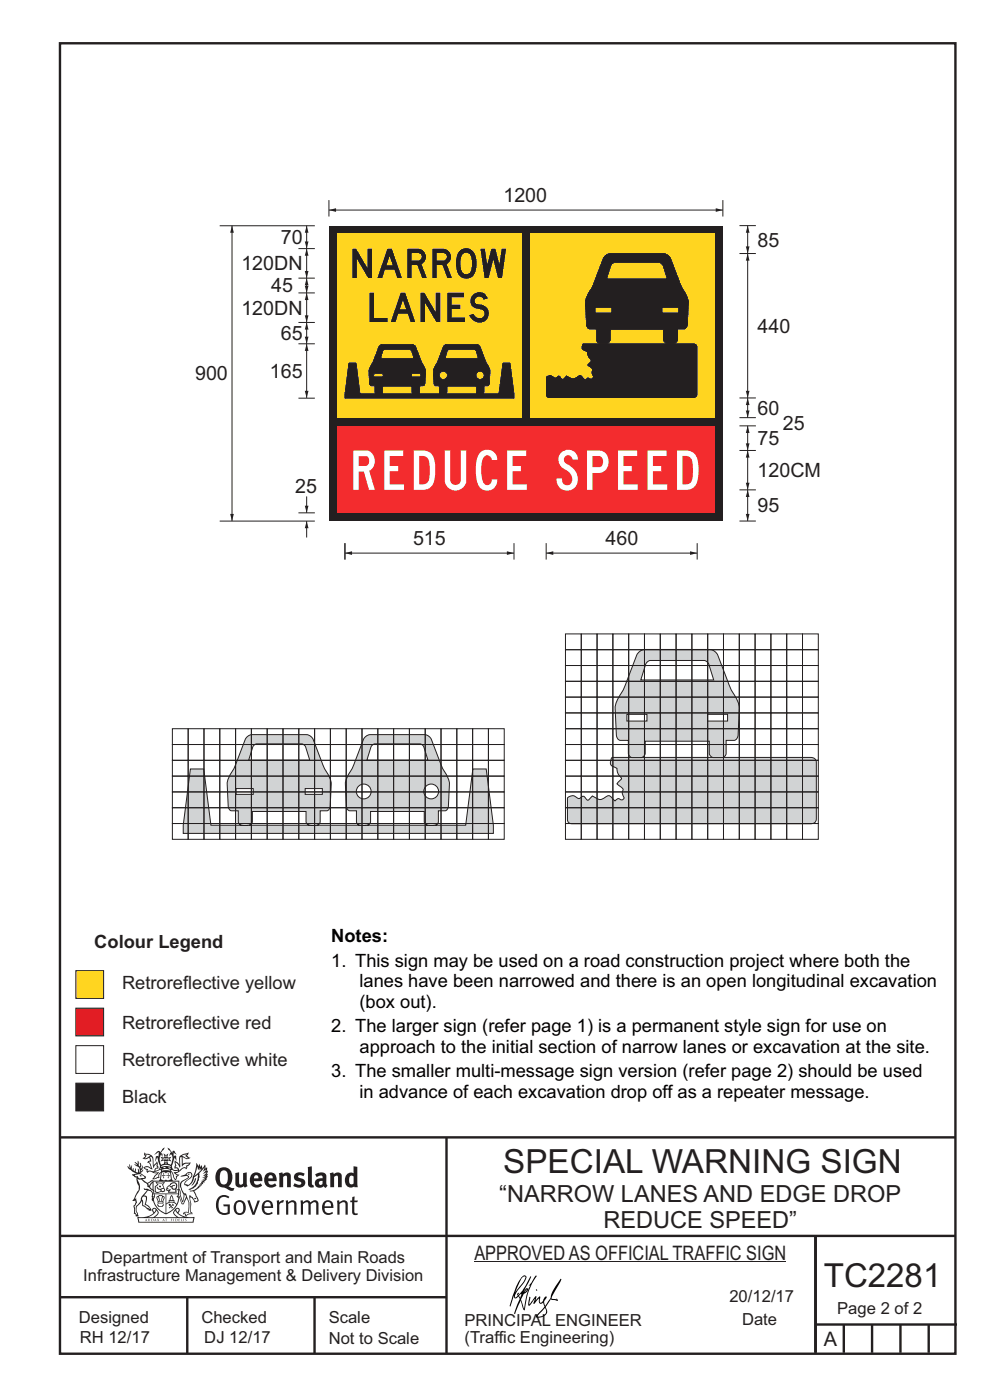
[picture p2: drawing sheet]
<svg xmlns="http://www.w3.org/2000/svg" width="210mm" height="297mm" viewBox="0 0 210 297" stroke-linecap="round" stroke-linejoin="round" font-family="sans-serif">
<g fill="none" stroke="#231f20" stroke-width=".51">
<path d="M12.7 9.2h190v278h-190zM12.7 241.3h190M94.7 241.4v45.8M12.7 275.2h82M12.7 262.2h190.1M39.7 275.2v12M66.7 275.2v12M173 262.1v24.9M173 281h30M179 281v6M185 281v6M191 281v6"/>
<path d="M197 281v6"/>
</g>
<path d="M100.6 267.7h66.2" fill="none" stroke="#231f20" stroke-width=".21"/>
<g fill="#231f20">
<path d="M47 248.4a2.55 2.55 0 0 0 0 2.7l.3 .2a.81 .81 0 0 0 1-1v-.5a1.04 1.04 0 0 0-1.1-1.5zM46.3 248.1a1.82 1.82 0 0 1 2.1-.2 1.82 1.82 0 0 1 .9 1.8 2.29 2.29 0 0 1-.8 2l.7 .3h.5l-.2 .6a2.87 2.87 0 0 1-2-.7 2.12 2.12 0 0 1-1.7-3.1z" fill-rule="evenodd"/>
<path d="M49.9 248.9l.8-.2v2a.46 .46 0 0 0 .3 .6 .46 .46 0 0 0 .6-.3v-2.1l.7-.2v2.4l.2 .5-.5 .3-.3-.3a1.02 1.02 0 0 1-1.2 .3 1.02 1.02 0 0 1-.6-1.1z" fill-rule="evenodd"/>
<path d="M54 249.5l-.1 .5h.9a.49 .49 0 0 0-.2-.6 .49 .49 0 0 0-.6 .1zM53.4 249.1a1.34 1.34 0 0 1 1.6-.2 1.34 1.34 0 0 1 .6 1.5v.2h-1.7a.77 .77 0 0 0 .5 .8 .77 .77 0 0 0 .9-.4l.3 .5a1.59 1.59 0 0 1-2 .2 1.59 1.59 0 0 1-.5-2.1z" fill-rule="evenodd"/>
<path d="M57 249.5l-.1 .5h1a.49 .49 0 0 0-.2-.6 .49 .49 0 0 0-.7 .1zM56.4 249.1a1.34 1.34 0 0 1 1.6-.2 1.34 1.34 0 0 1 .7 1.5v.2h-1.8a.77 .77 0 0 0 .5 .8 .77 .77 0 0 0 .9-.4l.4 .5a1.59 1.59 0 0 1-2.1 .2 1.59 1.59 0 0 1-.5-2.1z" fill-rule="evenodd"/>
<path d="M59.2 248.9l.7-.2 .1 .4a.95 .95 0 0 1 1-.3 .95 .95 0 0 1 .7 .8v2.3h-.8v-2.3a.46 .46 0 0 0-.8 .1v2.2h-.8z" fill-rule="evenodd"/>
<path d="M62.6 249.1a1.75 1.75 0 0 1 2-.1l-.2 .5-.6-.2a.43 .43 0 0 0-.6 .3l.4 .3a1.04 1.04 0 0 1 1.2 1.1 1.04 1.04 0 0 1-1.4 1l-1.2-.4 .3-.6 1 .4 .4-.4a.88 .88 0 0 0-1-.5l-.4-.2-.1-.4z" fill-rule="evenodd"/>
<path d="M65.3 247.6l.8-.2 .1 3.8 .3 .2 .1 .4a.88 .88 0 0 1-1 0 .88 .88 0 0 1-.3-1z" fill-rule="evenodd"/>
<path d="M67.8 250.6a.43 .43 0 0 0-.1 .7 .43 .43 0 0 0 .7-.1v-.7zM66.8 249.1a1.7 1.7 0 0 1 2.4 .1v1.9l.3 .4-.4 .5-.5-.4a1.03 1.03 0 0 1-1.7-.1 1.03 1.03 0 0 1 .8-1.5h.7v-.4a.8 .8 0 0 0-1.2 .1z" fill-rule="evenodd"/>
<path d="M70 248.9l.7-.2 .1 .4a.95 .95 0 0 1 1-.3 .95 .95 0 0 1 .7 .8v2.3h-.8v-2.3a.46 .46 0 0 0-.8 .1v2.2h-.8z" fill-rule="evenodd"/>
<path d="M74.3 249.5a1.48 1.48 0 0 0 0 1.7h.5l.2-.1v-1.5l-.3-.2zM75 247.4l.8 .1 .1 4.4h-.7l-.1-.2a1.26 1.26 0 0 1-1.4 0 1.26 1.26 0 0 1-.5-1.3 1.29 1.29 0 0 1 .4-1.4 1.29 1.29 0 0 1 1.4-.1z" fill-rule="evenodd"/>
<path d="M46.4 253.9a1.72 1.72 0 0 1 2.3 0l-.3 .3a1.24 1.24 0 0 0-1.4-.2 1.24 1.24 0 0 0-.6 1.4 1.49 1.49 0 0 0 1.2 1.9l.7-.1v-1.3h-.8l-.1-.4h1.3v1.9a1.93 1.93 0 0 1-2.2 0 1.93 1.93 0 0 1-.7-2.2l.2-.8z" fill-rule="evenodd"/>
<path d="M50.4 255.1a1.65 1.65 0 0 0 .2 2.2 .99 .99 0 0 0 1-1.4 .78 .78 0 0 0-.4-.8 .78 .78 0 0 0-.8 0zM50 254.9a1.33 1.33 0 0 1 1.6-.1 1.33 1.33 0 0 1 .5 1.4 1.31 1.31 0 0 1-1.3 1.6 1.31 1.31 0 0 1-1.2-1.6v-.6z" fill-rule="evenodd"/>
<path d="M52.5 254.7l.4-.1 .9 2.6 .8-2.5h.5l-1.1 3h-.5z" fill-rule="evenodd"/>
<path d="M56.3 255.2l-.2 .7h1.3a.7 .7 0 0 0-.3-.8 .7 .7 0 0 0-.8 .1zM55.9 255a1.22 1.22 0 0 1 1.5-.2 1.22 1.22 0 0 1 .5 1.5h-1.8a.93 .93 0 0 0 .5 1 .93 .93 0 0 0 1.1-.2l.2 .3a1.43 1.43 0 0 1-1.8 .1 1.43 1.43 0 0 1-.6-1.7z" fill-rule="evenodd"/>
<path d="M58.7 254.7l.4-.1 .1 .5 .4-.4 .6-.1-.2 .5a.66 .66 0 0 0-.8 .7v1.9h-.4z" fill-rule="evenodd"/>
<path d="M60.6 254.7l.4-.1 .1 .5a.94 .94 0 0 1 1-.5 .94 .94 0 0 1 .8 .8v2.3h-.5l-.1-2.5a.81 .81 0 0 0-1.2 .3v2.2h-.4z" fill-rule="evenodd"/>
<path d="M63.7 254.7l.5-.1 .1 .5 .4-.3a.78 .78 0 0 1 1.1 .3 .9 .9 0 0 1 1-.5 .9 .9 0 0 1 .8 .8v2.3h-.5l-.1-2.5a.67 .67 0 0 0-1.1 .3v2.2h-.5v-2.4l-.4-.3-.7 .4v2.3h-.5z" fill-rule="evenodd"/>
<path d="M69 255.2l-.1 .7h1.3a.7 .7 0 0 0-.3-.8 .7 .7 0 0 0-.9 .1zM68.7 255a1.22 1.22 0 0 1 1.5-.2 1.22 1.22 0 0 1 .5 1.5h-1.8a.93 .93 0 0 0 .4 1 .93 .93 0 0 0 1.2-.2l.1 .3a1.44 1.44 0 0 1-1.7 .1 1.44 1.44 0 0 1-.6-1.7z" fill-rule="evenodd"/>
<path d="M71.4 254.7l.5-.1 .1 .5a.94 .94 0 0 1 1-.5 .94 .94 0 0 1 .8 .8v2.3h-.5l-.1-2.5a.81 .81 0 0 0-1.2 .3v2.2h-.4z" fill-rule="evenodd"/>
<path d="M74.7 253.9l.5-.1v.9h.7l-.1 .3h-.6v2.2l.1 .2h.5l.1 .3a.75 .75 0 0 1-1.2-.6v-2.1h-.4v-.3h.4z" fill-rule="evenodd"/>
<path d="M30.8 244.9l1.1 .3-.9 .5h-.4l.6-.5zM31.8 245.4h.2a2.44 2.44 0 0 1 .4 1.9l.1 .5 .7-1-.1 .6 .3 .3a.57 .57 0 0 0-.6 .7l-1-.1-.5 .2 .2-.5-.8-.3 .7-.1 .9 .5 .1-.1-.6-1.3-.2-.2h.5zM30.7 244.4l-.1 .5 .2 .4-.6 .4a1.04 1.04 0 0 0 1.4-.1l.2 .6-.3 .1-.2 .4a.94 .94 0 0 1 .8 1.1l-.2-.1a1.16 1.16 0 0 0-1.5-.1l.3 .4 .4 .2 .1 .5 .2 .1 .1-.2a.94 .94 0 0 1 1.1 .2l.8 .1-1.2 1.2a1.13 1.13 0 0 0 1.2-.2l.4-.1-.1-.4 .5-.8a.83 .83 0 0 0-.6 1.1l-.3-.1-.7 .4 1.1-1.4-.5 .1-.5-.1 1.3-.5-.1-.1-.9 .4v-.3l.2-.2 .3 .1 .1-.3-.2-.4v-.6l-.1-.4-.7 1v-.7a1.42 1.42 0 0 0-1.6-1.8z" fill-rule="evenodd"/>
<path d="M38.5 245.2l.5-.2 .7-.1-.6 .3 .8 .5h-.3zM38.3 245.5l.2-.1 .1 2a1.69 1.69 0 0 1 1.6-.6l-.8 .5 .1 .5a1.1 1.1 0 0 0-1.5 .6l-.1-.5-.2-.2h-.5l.3-.4-.3-.7a1.42 1.42 0 0 1 .8 1.1l.2-.1zM37.1 246.2l.1 1-.2 .3 .1 .4h.5l.1 .2a.96 .96 0 0 1-1.1-.1l-.1 .1a1.06 1.06 0 0 0 1.3 .2v.1a.72 .72 0 0 1-1 .2l.3 .5 .6 .2-.4 .2-.1 .6-.2-.3-.4-1.1-.4-.4 .4 .9a1.54 1.54 0 0 0 .7 1.2l.2-.3a.58 .58 0 0 1 .4-.8l.2-.1h-.3l-.5-.3 .9-.5a.93 .93 0 0 1 1.2-.5v.2l.2-.2 .1-.5a.99 .99 0 0 0 .7-.8l-1.3 .1-.3 .2-.1-1.4 .9 .4 .9-.3h-.4l-.5-.4 .4-.7-.6 .2a1.46 1.46 0 0 0-1.4 2.1v.4l-.2-.4z" fill-rule="evenodd"/>
<path d="M35.6 248.9l.2 .1-.1 .3 .4 .1h-.4v.6l-.1-.6h-.3l.3-.1z" fill-rule="evenodd"/>
<path d="M34.6 248.9l.2 .1v.3l.3 .1h-.3l-.1 .6v-.6h-.4l.4-.1z" fill-rule="evenodd"/>
<path d="M34.3 248.8a.57 .57 0 0 1 .9 .2 .57 .57 0 0 1 .9-.2l.2 1.4h-.2a.57 .57 0 0 1-.9 0 .69 .69 0 0 1-1.1 0zM34.2 248.1l-.3 2.1-.2 .4h3l-.2-.4-.3-2.1h-.2v.2l-.8-.1-.8 .1v-.2z" fill-rule="evenodd"/>
<path d="M34.2 252.4a.3 .3 0 0 0 .6 0 .3 .3 0 0 0-.6 0zM33.3 250.9l.3 .3-.3 .4a.79 .79 0 0 0 0 1.3l.8-.2-.1-.3a.55 .55 0 0 1-.7-.6l.1-.1 .2 .3 .3 .2 .8-.2-.4-.7 .4-.4-.7 .2zM33 250.7l1.1 .2 .9-.2-.4 .6 .4 1.2a.56 .56 0 0 1-.8 .3l-.2 .1a.73 .73 0 0 1-.9 .1 .73 .73 0 0 1-.3-1v-.4l.6-.4z" fill-rule="evenodd"/>
<path d="M35.6 251.8l.7-.4a.58 .58 0 0 1 1-.1 .58 .58 0 0 1-.4 .9l-.3-.3a.43 .43 0 0 1 .6-.4 .57 .57 0 0 0-.8 .2l-.2-.1-.3 .1 .4 .2a.55 .55 0 0 0 .9 .4v.5h-1.3l.3-.4-.1-.1-.6 .1 .2-.3-.2-.1zM35.4 251.8l-.1 .2a.39 .39 0 0 0 .2 .6h.3l-.2 .4h1.9l-.1-.8a.86 .86 0 0 0-.1-1.3 .86 .86 0 0 0-1.3 .4z" fill-rule="evenodd"/>
<path d="M36 254.8h.8v.2h-.8zM36.4 253.8l.2 .8h-.4zM36.4 253.5l-.3 .5-.1 .6h-.2v.4l-.7 .4 .2 .1a1.48 1.48 0 0 1 2.1 .2l.2-.1-.6-.5v-.5h-.2l-.1-.6z" fill-rule="evenodd"/>
<path d="M35.8 255.4l.4 .1 .1 .3 .3-.2-.2-.2a.38 .38 0 0 1 .5 .5l-.2-.2-.3 .2 .3 .2-.3 .3-.1-.4-.4 .4-.1-.2 .4-.3-.1-.1-.2 .1z" fill-rule="evenodd"/>
<path d="M34.5 254h.2v.2l-.2 .6h-.2zM33.6 255.3h.9v.2a.55 .55 0 0 1-.8 .4v-.2l-.2-.1zM33.4 254h.2l.2 .8h-.2zM33.6 255l.8-.1 .1 .2h-.8zM33.8 253.7h.5l-.2 1.1h-.1zM33.3 253.8l-.1 .3 .3 1.1a.48 .48 0 0 0-.1 .6 .48 .48 0 0 0 .5 .2h.5a.49 .49 0 0 0 .2-.8l.3-1.1-.1-.3a1.42 1.42 0 0 0-1.5 0z" fill-rule="evenodd"/>
<path d="M33.7 251.5l.4 .1 .1 .3h-.3z" fill-rule="evenodd"/>
<path d="M41.3 250.1l.3-.2-.2 .8-.6 .8h-.2l.5-.7z" fill-rule="evenodd"/>
<path d="M39.7 249l.3-.2 .5 .2a.88 .88 0 0 1-.6 1.1 1.22 1.22 0 0 0-.8 1.3l.5 .2a.72 .72 0 0 0 .9-.4l.5-.8 .2-.6 .8-.6v.2a2.85 2.85 0 0 1-2 2.9l.1 .1a2.13 2.13 0 0 0 1.9-1.5v-.3a2.01 2.01 0 0 0 .3-1.7l1.1-1.3-.4 1 .7-.5-.7 1 .8-.4-.8 .8 .7-.2-.9 .6 .8-.1-.8 .4h.7l-.8 .3 .3 .2h-.4l.2 .3h-.4l.2 .3h-.4l.1 .2h-.1a2.16 2.16 0 0 1-2 1.1l.1 .2 .4-.1a.76 .76 0 0 1 .7 .8l.5 1.2-.6 .2a1.45 1.45 0 0 0-1.1-1.3l.2 1.8-.1 1.8 .4 .3a1.07 1.07 0 0 0-1.2 .4v-.3l-.5-.2a.87 .87 0 0 1 1.1-.1v-.7a4.4 4.4 0 0 0-.6-3.1l-.1-.3h-.2a2.16 2.16 0 0 1-.7-2.2l.3-.4 1.2-.7a.55 .55 0 0 0-.4-.8zM37.8 252.4a.76 .76 0 0 1 .3 1.1l.6 1.6 .4-1.7 .2 .1a.61 .61 0 0 1-.1 .9l-.3 .8-.2 .1-.7-1.6-.3 .1a1.18 1.18 0 0 0 .1-1.4zM41.8 247.5l.2 .7 .3-.5v.6l.4-.5a1.9 1.9 0 0 1-1.2 1.4l-.3 .3zM38.2 249.6l1.4-.2 .2 .2v.3l-.5 .2a1.26 1.26 0 0 0-.9 1.9l.2 .7a1.84 1.84 0 0 1 .1 2.1l-.4-1.4a.96 .96 0 0 0-.4-1.2l-.4 .2a.78 .78 0 0 1 0 1.3l.1 .3h.4l.4 1.1a.38 .38 0 0 0 .2 .4 .38 .38 0 0 0 .4-.1l.6-1.2a2.94 2.94 0 0 1 .4 2.5l-.1 .4h-.8l-.3 .4v.2l.4-.1 .1 .4 .2 .1a1.02 1.02 0 0 1 1.3-.5v-.4l-.3-.1 .1-1.8-.3-1.3h.1a1.14 1.14 0 0 1 .8 1 .63 .63 0 0 0 .8-.2 .63 .63 0 0 0-.2-.9l-.6-1.2 .9-.6 .2-.4h.3l-.1-.2h.4l-.1-.3h.3l-.1-.3 .5-.1-.2-.2 .6-.4v-.2h-.2l.4-.5h-.3l.3-.5-.4 .1 .4-.5v-.3l-.3 .2 .2-.7-.1-.2-.4 .3v-.8l-.6 .8-.2-.8-.2 .5-.3-.7-.1 .6-.5-.8-.1 1.4-.6 1.8a1.81 1.81 0 0 1-1 1.5l-.6-.2a1.75 1.75 0 0 1 1.1-1.2 .75 .75 0 0 0 .1-1.3 .75 .75 0 0 0-1.2 .4z" fill-rule="evenodd"/>
<path d="M41.2 254.1h.3l.2 .2-.4 .1z" fill-rule="evenodd"/>
<path d="M29.4 258.4h11.6l-.1 .8h-11.4zM31.3 258.2l.5-.1a2.48 2.48 0 0 0 1.4-1.3l.3 .5-.5 .6-.5 .3zM32.5 256.6l.3-.2 .2 .1-.3 .7zM37.2 256.8a2.65 2.65 0 0 0 1.8 1.4h-1.1l-.5-.3-.5-.6zM37.4 256.5l.2-.1 .3 .2-.3 .6zM29.2 258.2l.1 1.2h11.8l.2-1.1-.2-.1a4.1 4.1 0 0 1-3.3-.9l.3-.4-.1-.6a1.06 1.06 0 0 0-1.3 1l.2 .4 .6 .5h-4.7l.3-.1a.84 .84 0 0 0 .6-.8 .84 .84 0 0 0-.5-.8l-.3-.2h-.5l-.1 .6 .3 .4a4.2 4.2 0 0 1-3.4 .9z" fill-rule="evenodd"/>
<path d="M31 258.7l.1 .2h-.2zM31 258.5l-.3 .6 .4-.2 .2 .2z" fill-rule="evenodd"/>
<path d="M31.3 258.6h.3v.4a.25 .25 0 0 0 .2-.1 .25 .25 0 0 0-.1-.3h.1a.29 .29 0 0 1 0 .4 .29 .29 0 0 1-.4 0 .29 .29 0 0 1 0-.4z" fill-rule="evenodd"/>
<path d="M32.2 258.6a.22 .22 0 0 1 .3 .2 .22 .22 0 0 1-.3 .2zM32 258.6l.1 .4a.33 .33 0 0 0 .4 0 .33 .33 0 0 0 0-.4 .33 .33 0 0 0-.5 0z" fill-rule="evenodd"/>
<path d="M32.9 258.7l.1 .2h-.2zM32.9 258.5l-.2 .6 .3-.2 .2 .2z" fill-rule="evenodd"/>
<path d="M33.3 258.6h.2l.1 .1 .2-.1-.2 .2 .2 .3-.3-.3-.1 .3h-.1l.2-.3z" fill-rule="evenodd"/>
<path d="M34.7 258.7l.1 .2h-.2zM34.7 258.5l-.3 .6 .4-.2 .2 .2z" fill-rule="evenodd"/>
<path d="M35 258.5h.5l-.2 .1v.5h-.2l.1-.5z" fill-rule="evenodd"/>
<path d="M36.2 258.6l.3-.1-.1 .1v.2h.1h-.1v.3h-.2z" fill-rule="evenodd"/>
<path d="M36.7 258.6h.2v.5h-.2z" fill-rule="evenodd"/>
<path d="M37.3 258.6a.22 .22 0 0 1 .3 .2 .22 .22 0 0 1-.3 .2zM37.1 258.6v.4a.33 .33 0 0 0 .5 0 .33 .33 0 0 0 0-.4 .33 .33 0 0 0-.5 0z" fill-rule="evenodd"/>
<path d="M37.8 258.6l.4-.1-.2 .1v.2h.1h-.1v.2l.2 .1h-.4z" fill-rule="evenodd"/>
<path d="M38.4 258.6h.2l-.1 .4 .2 .1h-.3z" fill-rule="evenodd"/>
<path d="M38.9 258.6h.2v.5h-.2z" fill-rule="evenodd"/>
<path d="M39.3 258.6h.2h-.1l.2 .3-.2 .2-.1-.1v-.1l.2 .1z" fill-rule="evenodd"/>
<path d="M34.2 247.4a1.51 1.51 0 0 1 2 .2 2.67 2.67 0 0 0-2.1 0zM35.7 247.6l.4 .1 .1 .3-.4-.1zM34.6 247.6h.5l.1 .2h-.4zM34 247.8l.3 .2h-.3zM34.9 246.9l.3-.2 .3 .2zM34.9 245.6l.2 .1v.3h-.2zM35 245.1l.2 .2 .2-.2-.1 .3h-.2zM35.1 246.3h.2l.1 .4-.2-.2-.2 .2zM35.3 245.7l.2-.1v.4h-.2zM34.4 245.7h.3l.1 .3-.4 .1 .2-.2zM35.7 245.7h.3l-.2 .2 .2 .2-.4-.1zM32.7 244.9l1-.5-.1 1-.2-.2-.3 .2-.3 1.1 .5-1 .3 .9a1.84 1.84 0 0 1 .2 1.7l.4 .1a2.48 2.48 0 0 1 2.2 0l.2-.2-.2-.7 .7-1.8 .4 .7-.2-1-.2-.1-.2 .3v-.9l.6 .4-.6-.8-.3 .1-.1 .4-.5-.9-.5-.3 .2 .5 .6 .5-.5 .8 .4-.4a2.06 2.06 0 0 1 0 2.3l-.5-.2-.2-.6 .1-.1 .8 .2-.4-.5 .4-.5-.7 .2-.2-.2 .2-.7-.5 .4-.5-.4 .2 .7-.2 .2-.7-.2 .4 .5-.4 .5 .8-.2 .1 .1-.2 .6-.5 .2a2.02 2.02 0 0 1 0-2.2l.3 .5-.1-.7-.3-.1 .8-1.2-.4 .3-.5 .8-.2-.3a.8 .8 0 0 0-.8 .5z" fill-rule="evenodd"/>
<path d="M29.2 250.1l.3 .1a.61 .61 0 0 1 .8 .4l.3 .2a.8 .8 0 0 1 .6 1l.4 .1 .5 .5a1 1 0 0 1 .5 1.1l-.1 .7v-.5h-.1a.96 .96 0 0 0-.8-1.3l-.2-.2h-.7l-.1-.1-.1 .1 .1 .3h.6l-1.2 1.3-.2 1-.4 .6a1.33 1.33 0 0 0-.5 1.8l.2 .5a1.26 1.26 0 0 1-.5-1.5l-.1-.3a1.56 1.56 0 0 0 .4-1.7l-.3 .2 .2-.5a3.2 3.2 0 0 0 .7-3zM30.4 253.9h.4a2.06 2.06 0 0 1-.1 1.6l.7 .5 .4 .4-.6-.1-.8-.6-.1-.9a.51 .51 0 0 1 .1-.9zM28.6 249.3a1.52 1.52 0 0 1 2.1 .5l-1.1 .2-.2-.1-.1-.4h-.5zM27.5 247v.8l-.3-.4h-.1a3.1 3.1 0 0 0 1.9 1.6l-1 .1 .5 .6 .5 .1 .1 1.1a1.84 1.84 0 0 1-.3 2.5l-.4 .9-.3 .4 .2 .1 .4-.1 .1 .4-.2 .5-.3 .2 .1 1.7h.2l.3 .5 .1 .1 .4-.1-.1-.5a1.3 1.3 0 0 1-.1-1.7l.9-1 .1 1.1 .6 .2 .5 .5 .1-.1 .2 .3h.5a1.85 1.85 0 0 0-1.2-1.4l.1-.3a1.39 1.39 0 0 0 0-1.4l-.5-.1 .5-.5a.66 .66 0 0 1 .9-.4 .66 .66 0 0 1 .3 .9l-.1 .4 .2-.1v.2l-.1 .3 .2 .5 .1-.3a2.24 2.24 0 0 0 .1-2.2 .73 .73 0 0 1-.7-.7 .73 .73 0 0 1 .6-.7v-.2a.94 .94 0 0 0-.9 .8 .48 .48 0 0 1-.1-.6 .48 .48 0 0 1 .5-.2l.5-.3a.51 .51 0 0 0-.8 .2l-.5 .2-1-.8h.6l.2-.5-1.2-.7 .5-.5v-.3l-.5 .4 .1-.2a.69 .69 0 0 0 .2-1v.4l-.2 .3v-1.1l-.3-.2 .1 .6-.1 .2-.4-1.3v.7l-.6-.4 .5 .7-.6-.2 .3 .3a1 1 0 0 1 .7 1.4l-.2-.8v.9l-.5-.2v-.8l-.2 .7-.2-.1-.1-.6-.2 .4-.2-.2 .1-.7-.2 .5z" fill-rule="evenodd"/>
<path d="M29.6 249.4l.2-.1 .3 .2z" fill-rule="evenodd"/>
<path d="M32.4 250.5h5.6v2l-.2-.1v-1.7h-5.2v2.5h5.2v-.8l.1 .2-.1 1.1v-.3h-2.5v4a4.1 4.1 0 0 0 2.6-3.6l.1-.1a4 4 0 0 1-2.8 3.9 4.2 4.2 0 0 1-2.8-4.7l.1 1.2 .1-.1a3.8 3.8 0 0 0 2.5 3.4v-4h-2.5l-.2-.9z" fill-rule="evenodd"/>
<circle cx="40" cy="249.1" r=".17"/>
</g>
<g fill="#000001">
<path d="M111.6 273.7l.2-.2-.5 .7zM110.4 274.5l.3 .1-.3 .7-.3-.4zM110.9 270.9l.5-.1a9.3 9.3 0 0 1-2 3.2l-.1 .2 1-2.5zM110.6 271a14.7 14.7 0 0 0-2.2 4.9l-.3 1.2 .1 .1 .8-2.4a.42 .42 0 0 0 .2 .7 .42 .42 0 0 0 .6-.3l.2-.2 .2 .6-1.1 3.1h.2l1.1-2.8 .6 1.9 .2 .2 .2-.5a13.5 13.5 0 0 1 2-6.2l.5-.5-.2-.2-1.6 2.1 .4-.1a14.9 14.9 0 0 0-1.3 5.1l-.4-1.2a1.39 1.39 0 0 1 .2-1.8l.1-.2a.92 .92 0 0 0 .8-1.2 .75 .75 0 0 0-.7 .7l-.2 .2 1.6-3.4h-.1l-.4 .7a10.5 10.5 0 0 1-2.2 3.2l.2-.4a.32 .32 0 0 0-.4 .2 .32 .32 0 0 0 .1 .4l-.5 .4a3.2 3.2 0 0 1 1.1-2.3l.5-.6a2.49 2.49 0 0 0 .7-1.6l-.3-.2z" fill-rule="evenodd"/>
<path d="M115.6 277.5a1.15 1.15 0 0 1 .1 1.3 1.15 1.15 0 0 1-1.2 .5h-.5zM112.3 275.1l-.3 1.7 .3 .2 1.2-1.5-.3 1.1 1.1-1.2a.94 .94 0 0 0 .4 1.2l.5-.3 .3 .9-1.2 1.3a.98 .98 0 0 0-.5 1 1.9 1.9 0 0 0 2.3-1.3l-.1-.3a1.02 1.02 0 0 1 .3-1.4l.5-.9 1.5 .3-.2-.5v.3l-1.1-.2v-.2l2-3.6 .1-.3-.1-.1-1.8 2.7a6.6 6.6 0 0 1-1.5 3l-.2-.2a1.01 1.01 0 0 1 .4-1.4l.1-.2-.3-.2-.3 .5-.2 .5-.5 .4-.2-.4 .1-.9-.2-.1-.8 .9 .2-.9h-.1l-1.4 1.7 .2-1.4v-.1z" fill-rule="evenodd"/>
<path d="M113.7 273.5l.3 .3h-.3z" fill-rule="evenodd"/>
</g>
<path d="M16.1 213.9h5.9v5.9h-5.9z" fill-rule="evenodd" fill="#ed1c24" stroke="#231f20" stroke-width=".21"/>
<path d="M16.1 221.8h5.9v5.9h-5.9z" fill-rule="evenodd" fill="#fff" stroke="#231f20" stroke-width=".21"/>
<path d="M16.1 229.8h5.9v5.9h-5.9z" fill-rule="evenodd" fill="#231f20" stroke="#231f20" stroke-width=".21"/>
<path d="M16.1 205.9h5.9v5.9h-5.9z" fill-rule="evenodd" fill="#ffd520" stroke="#231f20" stroke-width=".21"/>
<path d="M69.8 47.9h41.8v42.1h-41.8z" fill-rule="evenodd" fill="#231f20"/>
<path d="M71.5 49.6h39.2v39.1h-39.2z" fill-rule="evenodd" fill="#ffd520"/>
<path d="M111 47.9h42.3v42.1h-42.3z" fill-rule="evenodd" fill="#231f20"/>
<path d="M112.4 49.6h39.2v39.1h-39.2z" fill-rule="evenodd" fill="#ffd520"/>
<path d="M69.8 89.6h83.5v20.9h-83.5z" fill-rule="evenodd" fill="#231f20"/>
<path d="M71.5 90.5h80.1v18.3h-80.1z" fill-rule="evenodd" fill="#f32c2e"/>
<g fill="#fff">
<path d="M81.5 95.6h4.1v1.1h-2.9v2.1h1.7v1.2h-1.7v2.7h3v1.2h-4.2z"/>
<path d="M94.4 95.6h1.1v6.3a1.11 1.11 0 0 0 1.1 1 1.11 1.11 0 0 0 1.1-1v-6.3h1.2v6.4a2.29 2.29 0 0 1-2.3 2.1 2.29 2.29 0 0 1-2.2-2.1z"/>
<path d="M101.9 96a2.13 2.13 0 0 1 2.3-.4 2.13 2.13 0 0 1 1.3 2h-1.2a.97 .97 0 0 0-.8-1 .97 .97 0 0 0-1.1 .7 7.5 7.5 0 0 0 .3 5.3 .97 .97 0 0 0 1.2 .2 .97 .97 0 0 0 .4-1.1h1.2a2.17 2.17 0 0 1-1.9 2.4 2.17 2.17 0 0 1-2.4-2 10.2 10.2 0 0 1 .3-5.7z"/>
<path d="M107.6 95.6h4v1.1h-2.9v2.1h1.8v1.2h-1.8v2.7h3.1v1.2h-4.2z"/>
<path d="M119.1 96a2.05 2.05 0 0 1 2.3-.4 2.05 2.05 0 0 1 1.2 1.9h-1.2a.94 .94 0 0 0-1.4-.7 .94 .94 0 0 0 .2 1.6 3.3 3.3 0 0 1 1.9 4.8 2.3 2.3 0 0 1-2.7 .7 2.3 2.3 0 0 1-1.4-2.4h1.2a1.15 1.15 0 0 0 1.2 1.4 1.15 1.15 0 0 0 1-1.6 3.9 3.9 0 0 0-2.3-2.2 2.17 2.17 0 0 1 0-3.1z"/>
<path d="M131.1 95.6h4v1.1h-2.9v2.1h1.8v1.2h-1.8v2.7h3.1v1.2h-4.2z"/>
<path d="M137.4 95.6h4v1.1h-2.9v2.1h1.8v1.2h-1.8v2.7h3v1.2h-4.1z"/>
<path d="M74.9 95.6v8.3h1.2v-3.9h1.1l1.1 3.9h1.2l-1.2-4a2.32 2.32 0 0 0 1.2-2.4 2.32 2.32 0 0 0-1.8-1.9zM76.1 96.8h1.5a1.09 1.09 0 0 1 .5 1.7l-.3 .3h-1.7z"/>
<path d="M87.8 95.6v8.3a5.4 5.4 0 0 0 3.2-.3 3.8 3.8 0 0 0 1.3-3.4 5 5 0 0 0-1.1-4.2 4.9 4.9 0 0 0-3.4-.4zM88.9 96.7a1.68 1.68 0 0 1 2.2 1.9v.4a6.4 6.4 0 0 1-.3 3.3 1.73 1.73 0 0 1-1.9 .4z"/>
<path d="M124.5 95.6v8.3h1.2v-3.6a3.1 3.1 0 0 0 2.7-.6 2.5 2.5 0 0 0-1-4.1zM125.7 96.7h1.4a1.27 1.27 0 0 1 .8 1.2 1.27 1.27 0 0 1-.8 1.2h-1.4z"/>
<path d="M143.6 95.6v8.3a5.4 5.4 0 0 0 3.2-.3 3.8 3.8 0 0 0 1.4-3.4 5 5 0 0 0-1.2-4.2 4.9 4.9 0 0 0-3.4-.4zM144.8 96.7a1.68 1.68 0 0 1 2.2 1.9v.4a6.4 6.4 0 0 1-.4 3.3 1.73 1.73 0 0 1-1.8 .4z"/>
</g>
<g fill="#231f20">
<path d="M74.7 52.8h.9l2.3 4v-4h1v6.2h-.8l-2.4-4v4h-1z"/>
<path d="M101.9 52.8h1l.4 3.2 .9-3.2h.9l.8 3.2 .5-3.2h1l-.9 6.2h-.9l-1-3.9-.9 3.9h-.9z"/>
<path d="M78.4 62.1h1v5.3h2.8v.9h-3.8z"/>
<path d="M89.2 62.1h.8l2.4 4.1v-4.1h1v6.2h-.8l-2.4-4v4h-1z"/>
<path d="M94.9 62.1h3.5v1h-2.6v1.5h1.9v1h-1.9v1.8h2.9v.9h-3.8z"/>
<path d="M100.4 62.5a1.86 1.86 0 0 1 3.1 .8l-.9 .3a.88 .88 0 0 0-1.4-.6 .88 .88 0 0 0 0 1.5h.1a2.02 2.02 0 0 1 2.3 2.7 2.02 2.02 0 0 1-3.5 .6l-.6-.9 .9-.4a1.14 1.14 0 0 0 1.3 1 1.14 1.14 0 0 0 1-1.2l-.5-.6a3.2 3.2 0 0 1-2.2-.9l-.2-.9a1.89 1.89 0 0 1 .6-1.4z"/>
<path d="M82.2 52.8h.9l2.2 6.2h-1l-.6-1.8h-2l-.6 1.8h-1.1zM82.6 54.4l-.6 1.9h1.3z"/>
<path d="M87.3 53.7h1.3a.77 .77 0 0 1 .8 .8 .77 .77 0 0 1-.7 .8h-1.4zM86.4 52.8v6.2h.9v-2.7h1.2l1 2.7h1.1l-1.2-2.9a1.76 1.76 0 0 0 .9-2 1.76 1.76 0 0 0-1.6-1.3z"/>
<path d="M92.7 53.7h1.3a.77 .77 0 0 1 .8 .8 .77 .77 0 0 1-.8 .8h-1.3zM91.7 52.8v6.2h1v-2.7h1.2l1 2.7h1l-1.1-2.9a1.76 1.76 0 0 0 .9-2 1.76 1.76 0 0 0-1.7-1.3z"/>
<path d="M97.4 53.2a4.9 4.9 0 0 0 .2 5.4 2.11 2.11 0 0 0 2.3 .3 2.11 2.11 0 0 0 1.1-2 3.8 3.8 0 0 0-1.3-4.1 2.1 2.1 0 0 0-2.3 .4zM98.2 53.9a1.06 1.06 0 0 1 1.1-.2 1.06 1.06 0 0 1 .7 .9 3.7 3.7 0 0 1-.6 3.4 1.09 1.09 0 0 1-1.6-.9 4 4 0 0 1 .4-3.2z"/>
<path d="M85 62.1h1l2.1 6.2h-1l-.6-1.7h-2l-.6 1.7h-1zM85.5 63.7l-.7 1.9h1.3z"/>
</g>
<path d="M95 74.3l-.6 1.7h7.1l-.5-1.5-.4-.4h-5.3zM94.8 81.9v1.2l-.4 .4h7l-.4-.4v-1.2zM87.3 79.3h2v.7h-2zM79.3 79.3h2v.7h-2zM81.3 74.3l-.6 1.7h7.1l-.5-1.5-.4-.4h-5.3zM81.2 81.9v1.2l-.4 .4h7l-.4-.4v-1.2zM74 77h1.5l.9 6.5h3.5l-.4-.4v-1.2h-.7l-.4-.3-.2-2.8 .2-.8 .8-1.3 1.3-3.3 .6-.4 6.6 .1 .5 .5 1.2 3.1 .7 1.3 .2 .8-.2 2.8-.3 .3h-.8v1.2l-.4 .4h5l-.4-.4v-1.2h-.8l-.3-.3-.2-2.8 .2-.8 .7-1.3 1.3-3.3 .7-.4h6.3l.5 .2 .3 .4 1.1 3.1 .8 1.3 .2 .8-.2 2.8-.4 .3h-.7v1.2l-.4 .4h3.5l.9-6.5h1.5l.8 7.5h-35.8zM93.2 79.6a.86 .86 0 0 1 1.7 0 .86 .86 0 0 1-1.7 0zM101 79.6a.86 .86 0 0 1 1.7 0 .86 .86 0 0 1-1.7 0z" fill-rule="evenodd" fill="#231f20" stroke="#231f20" stroke-width=".21"/>
<path d="M115.9 79.8a1.15 1.15 0 0 1 1.7 .2l.2 .1 .8-.5 .8 .7 .8-.7 .3 .2a1.51 1.51 0 0 0 2.3-.2 .91 .91 0 0 1 1.1 .6l.2 .3 .6-.4h.2a.48 .48 0 0 0 .9-.2l-.2-.2a1 1 0 0 1 0-1.2l-1.1-1 .2-.3a.73 .73 0 0 0 .5-.9 1.96 1.96 0 0 1-.7-1.6l-.3-.1a1.04 1.04 0 0 1-.8-.7 1.04 1.04 0 0 1 .2-1.1h23.4a.87 .87 0 0 1 1 .9v9.9a.87 .87 0 0 1-1.1 .9h-30.3a.72 .72 0 0 1-.8-.8v-3.7z" fill-rule="evenodd" fill="#231f20"/>
<path d="M128.4 54.3l1-.5 11.8 .1 .7 .4 .3 .5 2.3 5.8a8.3 8.3 0 0 1 1.5 3.6l-.2 4.7a.95 .95 0 0 1-.7 .9h-1.4v2.3l-.2 .5-.4 .2h-1.6l-.5-.2-.3-.5v-2.2h-11.2v2.2l-.3 .5-.4 .2h-1.6l-.5-.2-.2-.5v-2.3h-1.4a.94 .94 0 0 1-.7-.9l-.2-4.7a8.2 8.2 0 0 1 1.5-3.6l2.3-5.8zM129.9 56l-.4 .4-.8 2.8h12.8l-.8-2.8-.4-.4-.4-.3h-9.6zM126.2 65.2h3.6v1.2h-3.6zM140.4 65.2h3.6v1.2h-3.6z" fill-rule="evenodd" fill="#231f20" stroke="#231f20" stroke-width=".21"/>
<path d="M156.9 103.9h3.4M156.9 110.5h3.4M158.6 103.9v6.6" fill="none" stroke="#231f20" stroke-width=".21"/>
<g fill="#231f20">
<path d="M158.6 103.9l.4 1.5h-.8z"/>
<path d="M158.2 109h.8l-.4 1.5z"/>
</g>
<path d="M158.6 95.6v8.3M73.2 115.2v3.5M147.9 115.2v3.5" fill="none" stroke="#231f20" stroke-width=".21"/>
<g fill="#231f20">
<path d="M158.6 95.6l.4 1.5h-.8z"/>
<path d="M158.2 102.4h.8l-.4 1.5z"/>
</g>
<path d="M156.9 90.3h3.4M156.9 95.6h3.4M158.6 90.3v5.3" fill="none" stroke="#231f20" stroke-width=".21"/>
<g fill="#231f20">
<path d="M158.6 90.3l.4 1.6h-.8z"/>
<path d="M158.2 94.1h.8l-.4 1.5z"/>
</g>
<path d="M156.9 88.6h3.4M158.6 84.4v4.2" fill="none" stroke="#231f20" stroke-width=".21"/>
<g fill="#231f20">
<path d="M158.6 84.4l.4 1.5h-.8z"/>
<path d="M158.2 87.1h.8l-.4 1.5z"/>
</g>
<path d="M158.6 53.8v30.6M156.9 84.4h3.4" fill="none" stroke="#231f20" stroke-width=".21"/>
<g fill="#231f20">
<path d="M158.6 53.8l.4 1.5h-.8z"/>
<path d="M158.2 82.9h.8l-.4 1.5z"/>
</g>
<path d="M156.9 53.8h3.4M158.6 47.9v5.9" fill="none" stroke="#231f20" stroke-width=".21"/>
<g fill="#231f20">
<path d="M158.6 47.9l.4 1.5h-.8z"/>
<path d="M158.2 52.3h.8l-.4 1.5z"/>
</g>
<path d="M156.9 47.9h3.4M115.9 117.3h32" fill="none" stroke="#231f20" stroke-width=".21"/>
<g fill="#231f20">
<path d="M146.4 116.9l1.5 .4-1.5 .4z"/>
<path d="M115.9 117.3l1.5-.4v.8z"/>
</g>
<path d="M69.8 44.6h83.5M69.8 42.5v3.4M153.3 42.5v3.4" fill="none" stroke="#231f20" stroke-width=".21"/>
<g fill="#231f20">
<path d="M151.8 44.2l1.5 .4-1.5 .4z"/>
<path d="M69.8 44.6l1.5-.4v.8z"/>
</g>
<path d="M73.2 117.3h35.8M109 115.2v3.5M115.9 115.2v3.5" fill="none" stroke="#231f20" stroke-width=".21"/>
<g fill="#231f20">
<path d="M107.5 116.9l1.5 .4-1.5 .4z"/>
<path d="M73.2 117.3l1.5-.4v.8z"/>
</g>
<path d="M65 110.5v3.5M73.2 115.2v3.5" fill="none" stroke="#231f20" stroke-width=".21"/>
<path d="M65 110.5l.4 1.6h-.7z" fill="#231f20"/>
<path d="M65 105.3v3.5" fill="none" stroke="#231f20" stroke-width=".21"/>
<path d="M64.7 107.3h.7l-.4 1.5z" fill="#231f20"/>
<path d="M49.2 47.9v62.6" fill="none" stroke="#231f20" stroke-width=".21"/>
<g fill="#231f20">
<path d="M48.8 109h.8l-.4 1.5z"/>
<path d="M49.2 47.9l.4 1.5h-.8z"/>
</g>
<path d="M46.6 47.9h20.2M65 72.9v11.5M63.3 84.5h3.5M46.6 110.5h20.2M63.3 108.8h3.5" fill="none" stroke="#231f20" stroke-width=".21"/>
<g fill="#231f20">
<path d="M65 72.9l.4 1.5h-.7z"/>
<path d="M64.7 82.9h.7l-.4 1.5z"/>
</g>
<path d="M63.3 72.9h3.5M65 68.4v4.5" fill="none" stroke="#231f20" stroke-width=".21"/>
<g fill="#231f20">
<path d="M65 68.4l.4 1.5h-.7z"/>
<path d="M64.7 71.4h.7l-.4 1.5z"/>
</g>
<path d="M63.3 68.4h3.5M65 62.1v6.3" fill="none" stroke="#231f20" stroke-width=".21"/>
<g fill="#231f20">
<path d="M65 62.1l.4 1.5h-.7z"/>
<path d="M64.7 66.9h.7l-.4 1.5z"/>
</g>
<path d="M63.3 59h3.5M65 52.7v6.3" fill="none" stroke="#231f20" stroke-width=".21"/>
<g fill="#231f20">
<path d="M65 52.7l.4 1.5h-.7z"/>
<path d="M64.7 57.5h.7l-.4 1.5z"/>
</g>
<path d="M65 59v3.1M63.3 62.1h3.5" fill="none" stroke="#231f20" stroke-width=".21"/>
<g fill="#231f20">
<path d="M65 59l.4 1.5h-.7z"/>
<path d="M64.7 60.6h.7l-.4 1.5z"/>
</g>
<path d="M63.3 52.7h3.5M65 47.9v4.8" fill="none" stroke="#231f20" stroke-width=".21"/>
<g fill="#231f20">
<path d="M65 47.9l.4 1.5h-.7z"/>
<path d="M64.7 51.2h.7l-.4 1.5z"/>
</g>
<g fill="#d1d3d4" stroke="#231f20" stroke-width=".21">
<path d="M120.5 169.1a1.39 1.39 0 0 1 2 .2 .73 .73 0 0 0 .9-.3l.4-.1 .2 .2a.86 .86 0 0 0 .8 .6l.9-.8 .6 .3a1.5 1.5 0 0 0 2.2-.1 .85 .85 0 0 1 1.4 .3l.6 .5 .6-.5 .3 .1a.5 .5 0 0 0 .6 .2 .5 .5 0 0 0 .3-.6l-.1-.3a1.07 1.07 0 0 1 0-1.3l-.4-.5-.9-.7 .9-1.1-.2-.4a2.12 2.12 0 0 1-.7-1.8l-.4-.2a1.25 1.25 0 0 1-1-.8 1.25 1.25 0 0 1 .3-1.3h42.2a1.06 1.06 0 0 1 1.2 1.1v11.9a1.03 1.03 0 0 1-1.3 1.1h-50.6a.87 .87 0 0 1-.9-1v-4.5z" fill-rule="evenodd"/>
<path d="M135.5 138.3l.8-.4 .4-.1h13.9a2.07 2.07 0 0 1 1.6 1.2l2.8 7a10 10 0 0 1 1.8 4.3l-.2 5.7a1.14 1.14 0 0 1-.9 1.1h-1.7v2.7a.99 .99 0 0 1-.8 .9h-1.9a1.07 1.07 0 0 1-.8-.9v-2.6h-13.6v2.6a1.07 1.07 0 0 1-.9 .9h-1.9a1 1 0 0 1-.8-.9v-2.7h-1.7a1.13 1.13 0 0 1-.9-1.1l-.2-5.7a9.8 9.8 0 0 1 1.9-4.3l2.7-7zM137.4 140.4l-.4 .5-1.1 3.4h15.5l-1.1-3.4-.3-.5-.6-.3h-11.5zM133 151.5h4.2v1.5h-4.2zM150.1 151.5h4.2v1.5h-4.2z" fill-rule="evenodd"/>
</g>
<g fill="none" stroke="#231f20" stroke-width=".21">
<path d="M119.9 134.5h3.4v3.3h-3.4zM119.9 137.8h3.4v3.4h-3.4zM123.3 134.5h3.4v3.3h-3.4zM123.3 137.8h3.4v3.4h-3.4zM126.7 134.5h3.3v3.3h-3.3zM126.7 137.8h3.3v3.4h-3.3zM130 134.5h3.4v3.3h-3.4zM130 137.8h3.4v3.4h-3.4zM133.4 134.5h3.3v3.3h-3.3zM133.4 137.8h3.3v3.4h-3.3zM136.7 134.5h3.4v3.3h-3.4zM136.7 137.8h3.4v3.4h-3.4z"/>
<path d="M140.1 134.5h3.3v3.3h-3.3zM140.1 137.8h3.3v3.4h-3.3zM143.4 134.5h3.4v3.3h-3.4zM143.4 137.8h3.4v3.4h-3.4zM146.8 134.5h3.3v3.3h-3.3zM146.8 137.8h3.3v3.4h-3.3zM150.1 134.5h3.4v3.3h-3.4zM150.1 137.8h3.4v3.4h-3.4zM153.5 134.5h3.3v3.3h-3.3zM153.5 137.8h3.3v3.4h-3.3zM156.8 134.5h3.4v3.3h-3.4zM156.8 137.8h3.4v3.4h-3.4z"/>
<path d="M160.2 134.5h3.3v3.3h-3.3zM160.2 137.8h3.3v3.4h-3.3zM163.5 134.5h3.4v3.3h-3.4zM163.5 137.8h3.4v3.4h-3.4zM166.9 134.5h3.3v3.3h-3.3zM166.9 137.8h3.3v3.4h-3.3zM170.2 134.5h3.4v3.3h-3.4zM170.2 137.8h3.4v3.4h-3.4zM119.9 141.2h3.4v3.3h-3.4zM119.9 144.5h3.4v3.4h-3.4zM119.9 147.9h3.4v3.3h-3.4zM119.9 151.2h3.4v3.4h-3.4z"/>
<path d="M119.9 154.6h3.4v3.3h-3.4zM119.9 157.9h3.4v3.4h-3.4zM123.3 141.2h3.4v3.3h-3.4zM123.3 144.5h3.4v3.4h-3.4zM123.3 147.9h3.4v3.3h-3.4zM123.3 151.2h3.4v3.4h-3.4zM123.3 154.6h3.4v3.3h-3.4zM123.3 157.9h3.4v3.4h-3.4zM126.7 141.2h3.3v3.3h-3.3zM126.7 144.5h3.3v3.4h-3.3zM126.7 147.9h3.3v3.3h-3.3zM126.7 151.2h3.3v3.4h-3.3z"/>
<path d="M126.7 154.6h3.3v3.3h-3.3zM126.7 157.9h3.3v3.4h-3.3zM130 141.2h3.4v3.3h-3.4zM130 144.5h3.4v3.4h-3.4zM130 147.9h3.4v3.3h-3.4zM130 151.2h3.4v3.4h-3.4zM130 154.6h3.4v3.3h-3.4zM130 157.9h3.4v3.4h-3.4zM133.4 141.2h3.3v3.3h-3.3zM133.4 144.5h3.3v3.4h-3.3zM133.4 147.9h3.3v3.3h-3.3zM133.4 151.2h3.3v3.4h-3.3z"/>
<path d="M133.4 154.6h3.3v3.3h-3.3zM133.4 157.9h3.3v3.4h-3.3zM136.7 141.2h3.4v3.3h-3.4zM136.7 144.5h3.4v3.4h-3.4zM136.7 147.9h3.4v3.3h-3.4zM136.7 151.2h3.4v3.4h-3.4zM136.7 154.6h3.4v3.3h-3.4zM136.7 157.9h3.4v3.4h-3.4zM140.1 141.2h3.3v3.3h-3.3zM140.1 144.5h3.3v3.4h-3.3zM140.1 147.9h3.3v3.3h-3.3zM140.1 151.2h3.3v3.4h-3.3z"/>
<path d="M140.1 154.6h3.3v3.3h-3.3zM140.1 157.9h3.3v3.4h-3.3zM143.4 141.2h3.4v3.3h-3.4zM143.4 144.5h3.4v3.4h-3.4zM143.4 147.9h3.4v3.3h-3.4zM143.4 151.2h3.4v3.4h-3.4zM143.4 154.6h3.4v3.3h-3.4zM143.4 157.9h3.4v3.4h-3.4zM146.8 141.2h3.3v3.3h-3.3zM146.8 144.5h3.3v3.4h-3.3zM146.8 147.9h3.3v3.3h-3.3zM146.8 151.2h3.3v3.4h-3.3z"/>
<path d="M146.8 154.6h3.3v3.3h-3.3zM146.8 157.9h3.3v3.4h-3.3zM150.1 141.2h3.4v3.3h-3.4zM150.1 144.5h3.4v3.4h-3.4zM150.1 147.9h3.4v3.3h-3.4zM150.1 151.2h3.4v3.4h-3.4zM150.1 154.6h3.4v3.3h-3.4zM150.1 157.9h3.4v3.4h-3.4zM153.5 141.2h3.3v3.3h-3.3zM153.5 144.5h3.3v3.4h-3.3zM153.5 147.9h3.3v3.3h-3.3zM153.5 151.2h3.3v3.4h-3.3z"/>
<path d="M153.5 154.6h3.3v3.3h-3.3zM153.5 157.9h3.3v3.4h-3.3zM156.8 141.2h3.4v3.3h-3.4zM156.8 144.5h3.4v3.4h-3.4zM156.8 147.9h3.4v3.3h-3.4zM156.8 151.2h3.4v3.4h-3.4zM156.8 154.6h3.4v3.3h-3.4zM156.8 157.9h3.4v3.4h-3.4zM160.2 141.2h3.3v3.3h-3.3zM160.2 144.5h3.3v3.4h-3.3zM160.2 147.9h3.3v3.3h-3.3zM160.2 151.2h3.3v3.4h-3.3z"/>
<path d="M160.2 154.6h3.3v3.3h-3.3zM160.2 157.9h3.3v3.4h-3.3zM163.5 141.2h3.4v3.3h-3.4zM163.5 144.5h3.4v3.4h-3.4zM163.5 147.9h3.4v3.3h-3.4zM163.5 151.2h3.4v3.4h-3.4zM163.5 154.6h3.4v3.3h-3.4zM163.5 157.9h3.4v3.4h-3.4zM166.9 141.2h3.3v3.3h-3.3zM166.9 144.5h3.3v3.4h-3.3zM166.9 147.9h3.3v3.3h-3.3zM166.9 151.2h3.3v3.4h-3.3z"/>
<path d="M166.9 154.6h3.3v3.3h-3.3zM166.9 157.9h3.3v3.4h-3.3zM170.2 141.2h3.4v3.3h-3.4zM170.2 144.5h3.4v3.4h-3.4zM170.2 147.9h3.4v3.3h-3.4zM170.2 151.2h3.4v3.4h-3.4zM170.2 154.6h3.4v3.3h-3.4zM170.2 157.9h3.4v3.4h-3.4zM119.9 161.3h3.4v3.3h-3.4zM119.9 164.6h3.4v3.4h-3.4zM119.9 174.7h3.4v3.4h-3.4zM119.9 171.4h3.4v3.3h-3.4z"/>
<path d="M119.9 168h3.4v3.4h-3.4zM123.3 161.3h3.4v3.3h-3.4zM123.3 164.6h3.4v3.4h-3.4zM123.3 174.7h3.4v3.4h-3.4zM123.3 171.4h3.4v3.3h-3.4zM123.3 168h3.4v3.4h-3.4zM126.7 161.3h3.3v3.3h-3.3zM126.7 164.6h3.3v3.4h-3.3zM126.7 174.7h3.3v3.4h-3.3zM126.7 171.4h3.3v3.3h-3.3zM126.7 168h3.3v3.4h-3.3zM130 161.3h3.4v3.3h-3.4z"/>
<path d="M130 164.6h3.4v3.4h-3.4zM130 174.7h3.4v3.4h-3.4zM130 171.4h3.4v3.3h-3.4zM130 168h3.4v3.4h-3.4zM133.4 161.3h3.3v3.3h-3.3zM133.4 164.6h3.3v3.4h-3.3zM133.4 174.7h3.3v3.4h-3.3zM133.4 171.4h3.3v3.3h-3.3zM133.4 168h3.3v3.4h-3.3zM136.7 161.3h3.4v3.3h-3.4zM136.7 164.6h3.4v3.4h-3.4zM136.7 174.7h3.4v3.4h-3.4z"/>
<path d="M136.7 171.4h3.4v3.3h-3.4zM136.7 168h3.4v3.4h-3.4zM140.1 161.3h3.3v3.3h-3.3zM140.1 164.6h3.3v3.4h-3.3zM140.1 174.7h3.3v3.4h-3.3zM140.1 171.4h3.3v3.3h-3.3zM140.1 168h3.3v3.4h-3.3zM143.4 161.3h3.4v3.3h-3.4zM143.4 164.6h3.4v3.4h-3.4zM143.4 174.7h3.4v3.4h-3.4zM143.4 171.4h3.4v3.3h-3.4zM143.4 168h3.4v3.4h-3.4z"/>
<path d="M146.8 161.3h3.3v3.3h-3.3zM146.8 164.6h3.3v3.4h-3.3zM146.8 174.7h3.3v3.4h-3.3zM146.8 171.4h3.3v3.3h-3.3zM146.8 168h3.3v3.4h-3.3zM150.1 161.3h3.4v3.3h-3.4zM150.1 164.6h3.4v3.4h-3.4zM150.1 174.7h3.4v3.4h-3.4zM150.1 171.4h3.4v3.3h-3.4zM150.1 168h3.4v3.4h-3.4zM153.5 161.3h3.3v3.3h-3.3zM153.5 164.6h3.3v3.4h-3.3z"/>
<path d="M153.5 174.7h3.3v3.4h-3.3zM153.5 171.4h3.3v3.3h-3.3zM153.5 168h3.3v3.4h-3.3zM156.8 161.3h3.4v3.3h-3.4zM156.8 164.6h3.4v3.4h-3.4zM156.8 174.7h3.4v3.4h-3.4zM156.8 171.4h3.4v3.3h-3.4zM156.8 168h3.4v3.4h-3.4zM160.2 161.3h3.3v3.3h-3.3zM160.2 164.6h3.3v3.4h-3.3zM160.2 174.7h3.3v3.4h-3.3zM160.2 171.4h3.3v3.3h-3.3z"/>
<path d="M160.2 168h3.3v3.4h-3.3zM163.5 161.3h3.4v3.3h-3.4zM163.5 164.6h3.4v3.4h-3.4zM163.5 174.7h3.4v3.4h-3.4zM163.5 171.4h3.4v3.3h-3.4zM163.5 168h3.4v3.4h-3.4zM166.9 161.3h3.3v3.3h-3.3zM166.9 164.6h3.3v3.4h-3.3zM166.9 174.7h3.3v3.4h-3.3zM166.9 171.4h3.3v3.3h-3.3zM166.9 168h3.3v3.4h-3.3zM170.2 161.3h3.4v3.3h-3.4z"/>
<path d="M170.2 164.6h3.4v3.4h-3.4zM170.2 174.7h3.4v3.4h-3.4zM170.2 171.4h3.4v3.3h-3.4zM170.2 168h3.4v3.4h-3.4z"/>
</g>
<path d="M79 158l-.3 .5-.9 2.8h13l-.9-2.8-.3-.5-.5-.2h-9.6zM78.6 172.1v2.2a.9 .9 0 0 1-.7 .8h12.8a.9 .9 0 0 1-.7-.8v-2.2zM64.7 167.3h3.7v1.2h-3.7zM50.1 167.3h3.6v1.2h-3.6zM53.9 158l-.3 .5-.9 2.8h13l-.9-2.8-.3-.5-.5-.2h-9.6zM53.5 172.1v2.2a.9 .9 0 0 1-.7 .8h12.8a.9 .9 0 0 1-.7-.8v-2.2zM40.4 163.1h2.8l1.5 12h6.5a.83 .83 0 0 1-.7-.8v-2.3h-1.4a.95 .95 0 0 1-.7-.9l-.2-4.8a8.2 8.2 0 0 1 1.6-3.5l2.2-6 .4-.5 .7-.4 11.9-.1 .7 .3 .7 .7 2.3 6a8.4 8.4 0 0 1 1.6 3.5l-.3 4.8a.96 .96 0 0 1-.7 .9h-1.4v2.3a.83 .83 0 0 1-.6 .8h9a.83 .83 0 0 1-.7-.8v-2.3h-1.4a.95 .95 0 0 1-.7-.9l-.2-4.8a8.2 8.2 0 0 1 1.5-3.5l2.3-6 .4-.5 .6-.4 12-.1 .7 .3 .7 .7 2.3 6a8.4 8.4 0 0 1 1.5 3.5l-.2 4.8a.96 .96 0 0 1-.7 .9h-1.4v2.3a.83 .83 0 0 1-.7 .8h6.5l1.5-12h2.8l1.6 12v1.7h-65.8v-1.7zM75.6 167.9a1.57 1.57 0 0 1 3.1 0 1.57 1.57 0 0 1-3.1 0zM89.9 167.9a1.57 1.57 0 0 1 3.1 0 1.57 1.57 0 0 1-3.1 0z" fill-rule="evenodd" fill="#d1d3d4" stroke="#231f20" stroke-width=".21"/>
<g fill="none" stroke="#231f20" stroke-width=".21">
<path d="M36.6 154.6h3.3v3.3h-3.3zM36.6 157.9h3.3v3.4h-3.3zM39.9 154.6h3.4v3.3h-3.4zM39.9 157.9h3.4v3.4h-3.4zM43.3 154.6h3.3v3.3h-3.3zM43.3 157.9h3.3v3.4h-3.3zM46.6 154.6h3.4v3.3h-3.4zM46.6 157.9h3.4v3.4h-3.4zM50 154.6h3.3v3.3h-3.3zM50 157.9h3.3v3.4h-3.3zM53.3 154.6h3.4v3.3h-3.4zM53.3 157.9h3.4v3.4h-3.4z"/>
<path d="M56.7 154.6h3.3v3.3h-3.3zM56.7 157.9h3.3v3.4h-3.3zM60 154.6h3.4v3.3h-3.4zM60 157.9h3.4v3.4h-3.4zM63.4 154.6h3.3v3.3h-3.3zM63.4 157.9h3.3v3.4h-3.3zM66.7 154.6h3.4v3.3h-3.4zM66.7 157.9h3.4v3.4h-3.4zM70.1 154.6h3.3v3.3h-3.3zM70.1 157.9h3.3v3.4h-3.3zM73.4 154.6h3.4v3.3h-3.4zM73.4 157.9h3.4v3.4h-3.4z"/>
<path d="M76.8 154.6h3.3v3.3h-3.3zM76.8 157.9h3.3v3.4h-3.3zM80.1 154.6h3.4v3.3h-3.4zM80.1 157.9h3.4v3.4h-3.4zM83.5 154.6h3.3v3.3h-3.3zM83.5 157.9h3.3v3.4h-3.3zM86.8 154.6h3.4v3.3h-3.4zM86.8 157.9h3.4v3.4h-3.4zM90.2 154.6h3.3v3.3h-3.3zM90.2 157.9h3.3v3.4h-3.3zM93.5 154.6h3.4v3.3h-3.4zM93.5 157.9h3.4v3.4h-3.4z"/>
<path d="M96.9 154.6h3.4v3.3h-3.4zM96.9 157.9h3.4v3.4h-3.4zM100.3 154.6h3.3v3.3h-3.3zM100.3 157.9h3.3v3.4h-3.3zM103.6 154.6h3.4v3.3h-3.4zM103.6 157.9h3.4v3.4h-3.4zM36.6 161.3h3.3v3.3h-3.3zM36.6 164.6h3.3v3.4h-3.3zM36.6 168h3.3v3.4h-3.3zM36.6 171.4h3.3v3.3h-3.3zM36.6 174.7h3.3v3.4h-3.3zM39.9 161.3h3.4v3.3h-3.4z"/>
<path d="M39.9 164.6h3.4v3.4h-3.4zM39.9 168h3.4v3.4h-3.4zM39.9 171.4h3.4v3.3h-3.4zM39.9 174.7h3.4v3.4h-3.4zM43.3 161.3h3.3v3.3h-3.3zM43.3 164.6h3.3v3.4h-3.3zM43.3 168h3.3v3.4h-3.3zM43.3 171.4h3.3v3.3h-3.3zM43.3 174.7h3.3v3.4h-3.3zM46.6 161.3h3.4v3.3h-3.4zM46.6 164.6h3.4v3.4h-3.4zM46.6 168h3.4v3.4h-3.4z"/>
<path d="M46.6 171.4h3.4v3.3h-3.4zM46.6 174.7h3.4v3.4h-3.4zM50 161.3h3.3v3.3h-3.3zM50 164.6h3.3v3.4h-3.3zM50 168h3.3v3.4h-3.3zM50 171.4h3.3v3.3h-3.3zM50 174.7h3.3v3.4h-3.3zM53.3 161.3h3.4v3.3h-3.4zM53.3 164.6h3.4v3.4h-3.4zM53.3 168h3.4v3.4h-3.4zM53.3 171.4h3.4v3.3h-3.4zM53.3 174.7h3.4v3.4h-3.4z"/>
<path d="M56.7 161.3h3.3v3.3h-3.3zM56.7 164.6h3.3v3.4h-3.3zM56.7 168h3.3v3.4h-3.3zM56.7 171.4h3.3v3.3h-3.3zM56.7 174.7h3.3v3.4h-3.3zM60 161.3h3.4v3.3h-3.4zM60 164.6h3.4v3.4h-3.4zM60 168h3.4v3.4h-3.4zM60 171.4h3.4v3.3h-3.4zM60 174.7h3.4v3.4h-3.4zM63.4 161.3h3.3v3.3h-3.3zM63.4 164.6h3.3v3.4h-3.3z"/>
<path d="M63.4 168h3.3v3.4h-3.3zM63.4 171.4h3.3v3.3h-3.3zM63.4 174.7h3.3v3.4h-3.3zM66.7 161.3h3.4v3.3h-3.4zM66.7 164.6h3.4v3.4h-3.4zM66.7 168h3.4v3.4h-3.4zM66.7 171.4h3.4v3.3h-3.4zM66.7 174.7h3.4v3.4h-3.4zM70.1 161.3h3.3v3.3h-3.3zM70.1 164.6h3.3v3.4h-3.3zM70.1 168h3.3v3.4h-3.3zM70.1 171.4h3.3v3.3h-3.3z"/>
<path d="M70.1 174.7h3.3v3.4h-3.3zM73.4 161.3h3.4v3.3h-3.4zM73.4 164.6h3.4v3.4h-3.4zM73.4 168h3.4v3.4h-3.4zM73.4 171.4h3.4v3.3h-3.4zM73.4 174.7h3.4v3.4h-3.4zM76.8 161.3h3.3v3.3h-3.3zM76.8 164.6h3.3v3.4h-3.3zM76.8 168h3.3v3.4h-3.3zM76.8 171.4h3.3v3.3h-3.3zM76.8 174.7h3.3v3.4h-3.3zM80.1 161.3h3.4v3.3h-3.4z"/>
<path d="M80.1 164.6h3.4v3.4h-3.4zM80.1 168h3.4v3.4h-3.4zM80.1 171.4h3.4v3.3h-3.4zM80.1 174.7h3.4v3.4h-3.4zM83.5 161.3h3.3v3.3h-3.3zM83.5 164.6h3.3v3.4h-3.3zM83.5 168h3.3v3.4h-3.3zM83.5 171.4h3.3v3.3h-3.3zM83.5 174.7h3.3v3.4h-3.3zM86.8 161.3h3.4v3.3h-3.4zM86.8 164.6h3.4v3.4h-3.4zM86.8 168h3.4v3.4h-3.4z"/>
<path d="M86.8 171.4h3.4v3.3h-3.4zM86.8 174.7h3.4v3.4h-3.4zM90.2 161.3h3.3v3.3h-3.3zM90.2 164.6h3.3v3.4h-3.3zM90.2 168h3.3v3.4h-3.3zM90.2 171.4h3.3v3.3h-3.3zM90.2 174.7h3.3v3.4h-3.3zM93.5 161.3h3.4v3.3h-3.4zM93.5 164.6h3.4v3.4h-3.4zM93.5 168h3.4v3.4h-3.4zM93.5 171.4h3.4v3.3h-3.4zM93.5 174.7h3.4v3.4h-3.4z"/>
<path d="M96.9 161.3h3.4v3.3h-3.4zM96.9 164.6h3.4v3.4h-3.4zM96.9 168h3.4v3.4h-3.4zM96.9 171.4h3.4v3.3h-3.4zM96.9 174.7h3.4v3.4h-3.4zM100.3 161.3h3.3v3.3h-3.3zM100.3 164.6h3.3v3.4h-3.3zM100.3 168h3.3v3.4h-3.3zM100.3 171.4h3.3v3.3h-3.3zM100.3 174.7h3.3v3.4h-3.3zM103.6 161.3h3.4v3.3h-3.4zM103.6 164.6h3.4v3.4h-3.4z"/>
<path d="M103.6 168h3.4v3.4h-3.4zM103.6 171.4h3.4v3.3h-3.4zM103.6 174.7h3.4v3.4h-3.4z"/>
</g>
<text font-size="7.1" fill="#231f20" x="106.7" y="248.9">SPECIAL WARNING SIGN</text>
<text font-size="7" fill="#231f20" x="174.7" y="273">TC2281</text>
<g font-size="5" fill="#231f20">
<text x="105.9" y="254.9">“NARROW LANES AND EDGE DROP</text>
<text x="128" y="260.5">REDUCE SPEED”</text>
</g>
<g font-size="4.2" fill="#231f20">
<text x="106.8" y="42.8">1200</text>
<text x="59.6" y="51.8">70</text>
<text x="160.7" y="52.3">85</text>
<text x="51.2" y="57.3">120DN</text>
<text x="57.5" y="62">45</text>
<text x="51.2" y="66.8">120DN</text>
<text x="160.7" y="70.6">440</text>
<text x="59.6" y="72.1">65</text>
<text x="41.4" y="80.7">900</text>
<text x="57.2" y="80.2">165</text>
<text x="160.7" y="88">60</text>
<text x="160.7" y="94.4">75</text>
<text x="166" y="91.1">25</text>
<text x="160.7" y="101.2">120CM</text>
<text x="62.6" y="104.6">25</text>
<text x="160.7" y="108.7">95</text>
<text x="87.6" y="115.6">515</text>
<text x="128.5" y="115.6">460</text>
<text x="100.6" y="267.2">APPROVED AS OFFICIAL TRAFFIC SIGN</text>
<text x="174.7" y="285.6">A</text>
</g>
<g font-size="3.9" fill="#231f20">
<text x="20" y="201.1">Colour Legend</text>
<text x="25.9" y="209.9">Retroreflective yellow</text>
<text x="25.9" y="218.2">Retroreflective red</text>
<text x="25.9" y="226.2">Retroreflective white</text>
<text x="25.9" y="234.1">Black</text>
</g>
<g font-size="3.9">
<text x="70.3" y="199.9">Notes:</text>
<text x="70.3" y="205.1">1. This sign may be used on a road construction project where both the</text>
<text x="76.3" y="209.5">lanes have been narrowed and there is an open longitudinal excavation</text>
<text x="76.3" y="213.8">(box out).</text>
<text x="70.3" y="219">2. The larger sign (refer page 1) is a permanent style sign for use on</text>
<text x="76.3" y="223.4">approach to the initial section of narrow lanes or excavation at the site.</text>
<text x="70.3" y="228.6">3. The smaller multi-message sign version (refer page 2) should be used</text>
<text x="76.3" y="232.9">in advance of each excavation drop off as a repeater message.</text>
</g>
<g font-size="3.5" fill="#231f20">
<text x="21.6" y="267.9">Department of Transport and Main Roads</text>
<text x="17.7" y="271.8">Infrastructure Management &amp; Delivery Division</text>
<text x="16.7" y="280.6">Designed</text>
<text x="42.7" y="280.6">Checked</text>
<text x="69.7" y="280.6">Scale</text>
<text x="98.5" y="281.3">PRINCIPAL ENGINEER</text>
<text x="154.7" y="276.1">20/12/17</text>
<text x="157.4" y="281.2">Date</text>
<text x="177.6" y="278.8">Page 2 of 2</text>
<text x="16.9" y="284.8">RH 12/17</text>
<text x="43.3" y="284.9">DJ 12/17</text>
<text x="69.7" y="285.2">Not to Scale</text>
<text x="98.5" y="284.8">(Traffic Engineering)</text>
</g>
</svg>
